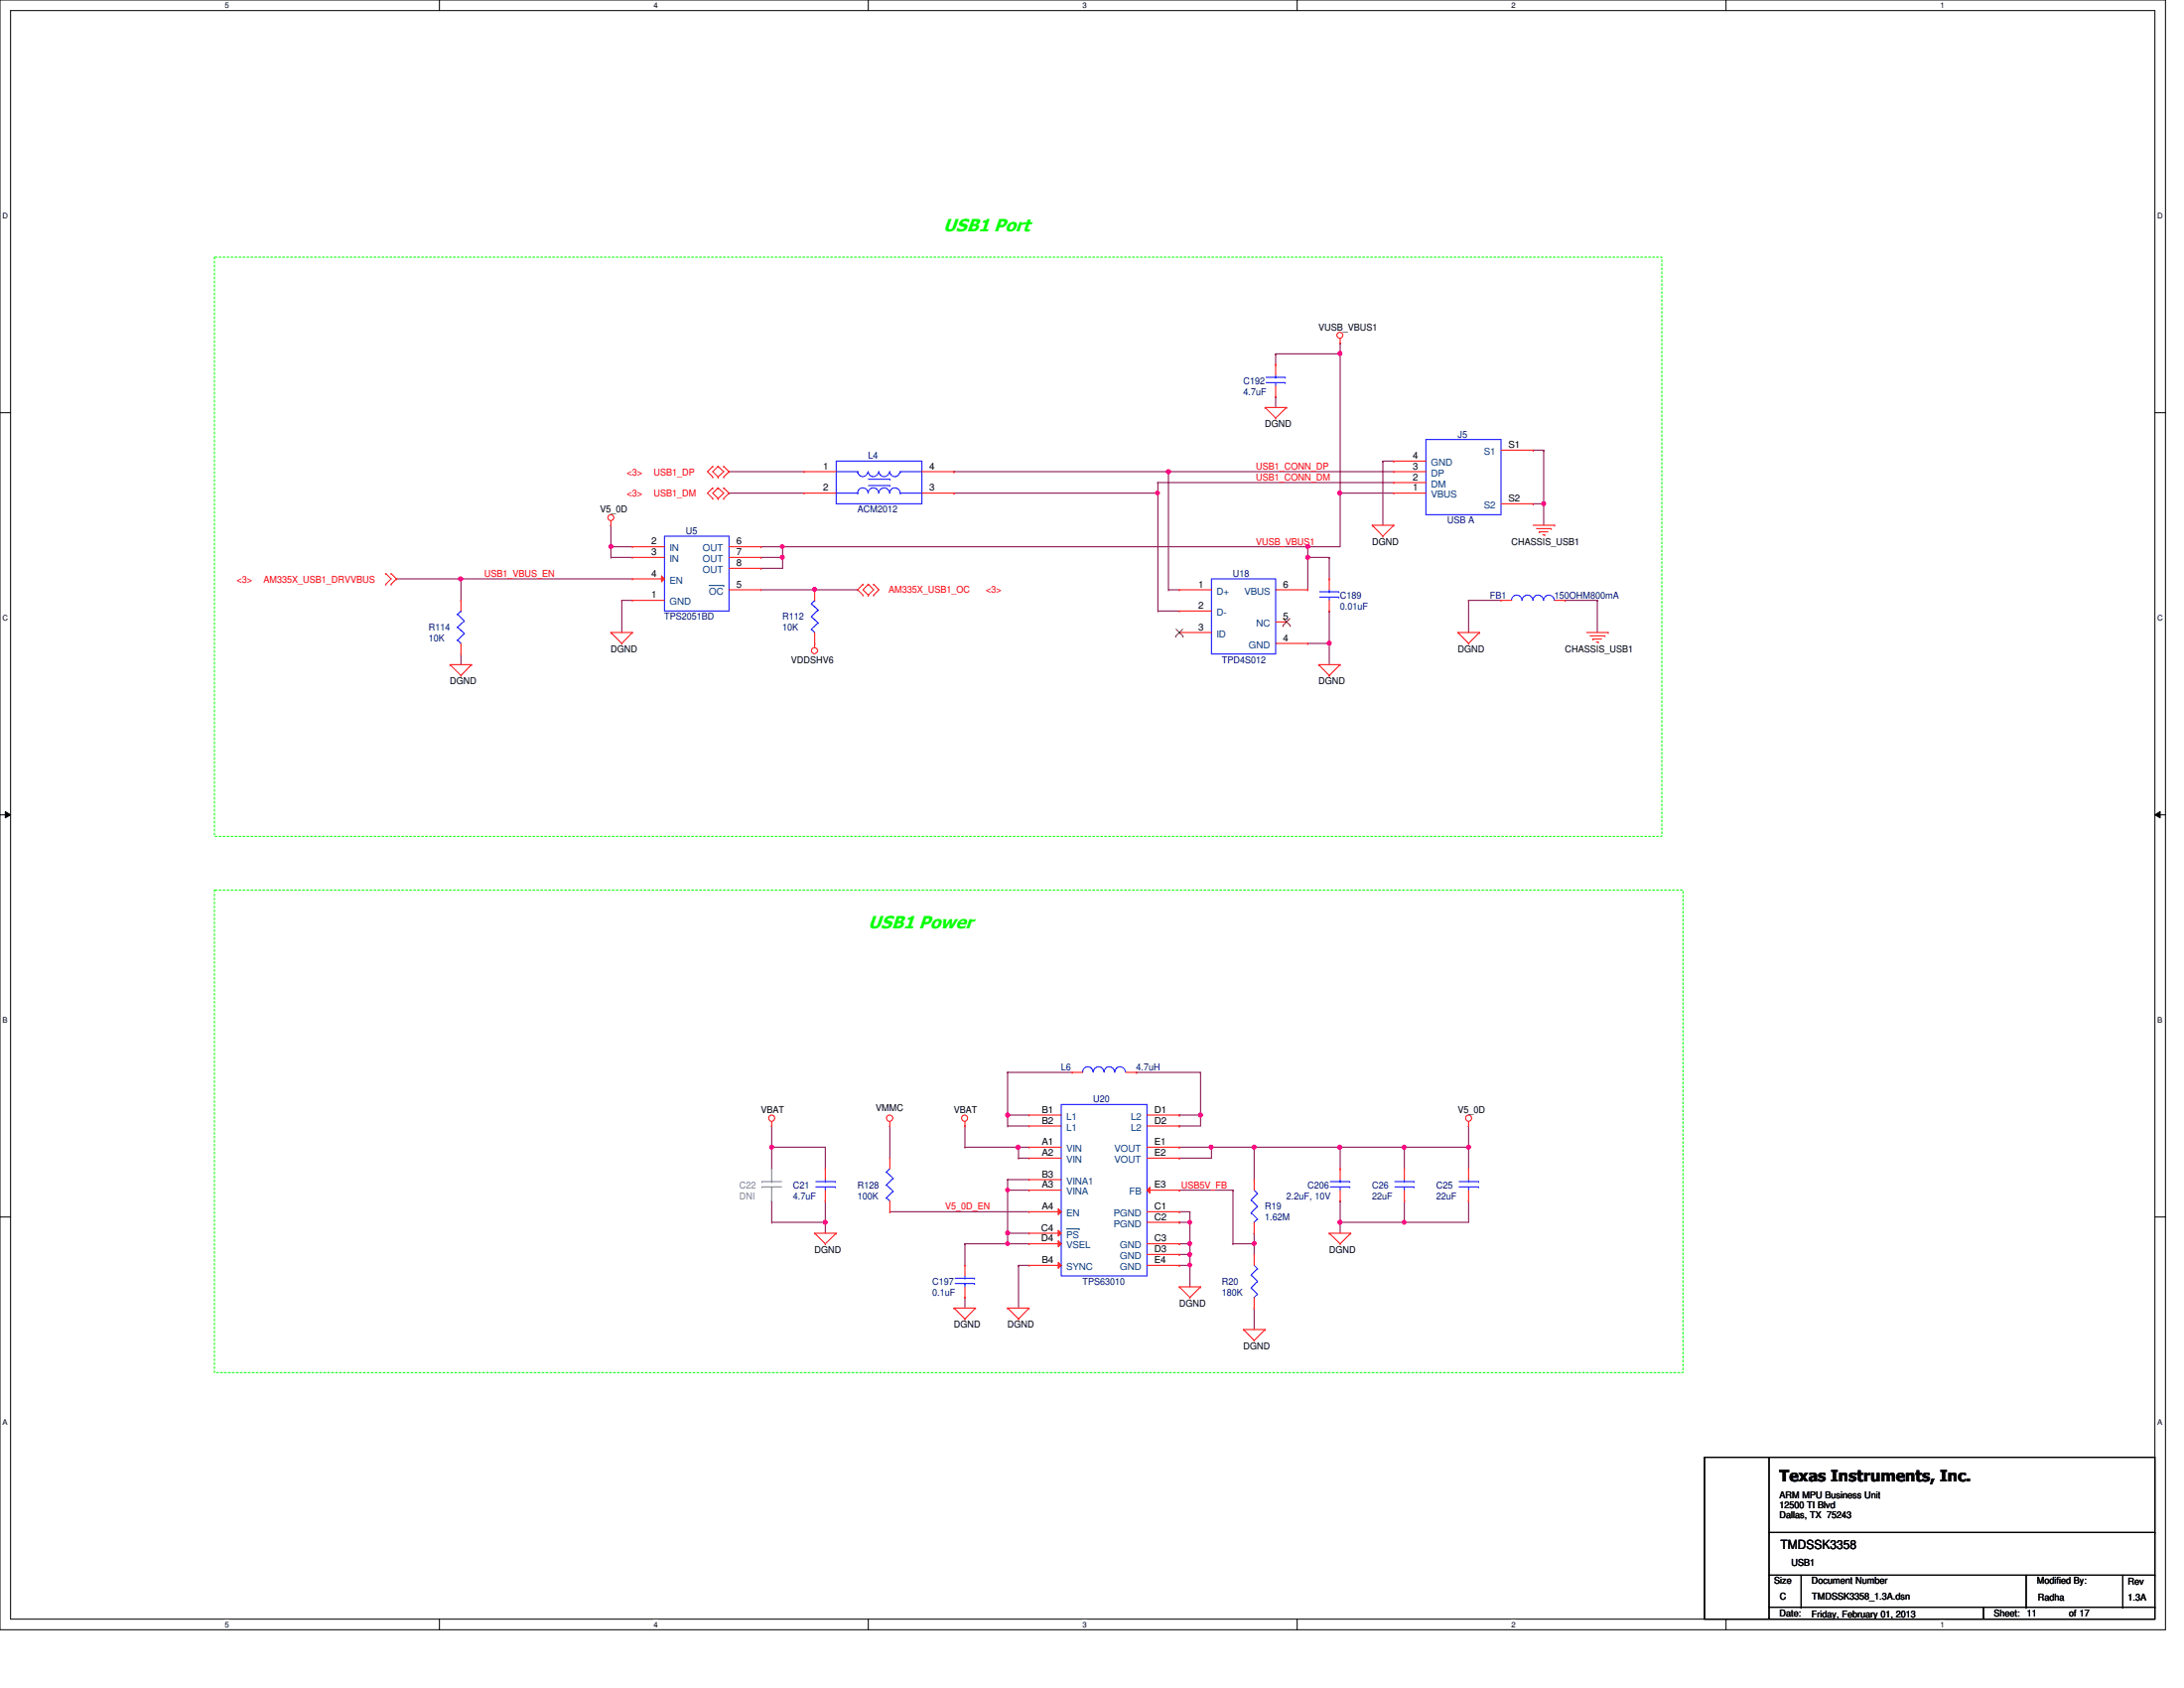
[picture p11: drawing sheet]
<svg xmlns="http://www.w3.org/2000/svg" width="279mm" height="216mm" viewBox="0 0 279 216" stroke-linecap="round" stroke-linejoin="round" font-family="sans-serif">
<path d="M0 0h277v208.4h-277zM1.4 1.4h274.3v205.7h-274.3z" fill="none" stroke="#000" stroke-width=".13"/>
<g fill="#fff">
<path d="M28.8 .1h.5v1.1h-.5z"/>
<path d="M28.8 207.2h.5v1.1h-.5z"/>
</g>
<path d="M56.2 0v1.4M56.2 207.1v1.3" fill="none" stroke="#000" stroke-width=".13"/>
<g fill="#fff">
<path d="M83.7 .1h.5v1.1h-.5z"/>
<path d="M83.7 207.2h.5v1.1h-.5z"/>
</g>
<path d="M111.1 0v1.4M111.1 207.1v1.3" fill="none" stroke="#000" stroke-width=".13"/>
<g fill="#fff">
<path d="M138.5 .1h.6v1.1h-.6z"/>
<path d="M138.5 207.2h.6v1.1h-.6z"/>
</g>
<path d="M165.9 0v1.4M165.9 207.1v1.3" fill="none" stroke="#000" stroke-width=".13"/>
<g fill="#fff">
<path d="M193.4 .1h.5v1.1h-.5z"/>
<path d="M193.4 207.2h.5v1.1h-.5z"/>
</g>
<path d="M220.8 0v1.4M220.8 207.1v1.3" fill="none" stroke="#000" stroke-width=".13"/>
<g fill="#fff">
<path d="M248.2 .1h.6v1.1h-.6z"/>
<path d="M248.2 207.2h.6v1.1h-.6z"/>
<path d="M.3 27.1h.8v1.1h-.8z"/>
<path d="M276 27.1h.7v1.1h-.7z"/>
<path d="M.3 78.5h.8v1.1h-.8z"/>
<path d="M276 78.5h.7v1.1h-.7z"/>
</g>
<path d="M0 52.8h1.4M275.7 52.8h1.3" fill="none" stroke="#000" stroke-width=".13"/>
<g fill="#fff">
<path d="M.3 129.9h.7v1.1h-.7z"/>
<path d="M276 129.9h.6v1.1h-.6z"/>
</g>
<path d="M0 104.2h1.4M.7 103.8l.7 .4-.7 .4zM275.7 104.2l.7-.4v.8zM275.7 104.2h1.3" fill="none" stroke="#000" stroke-width=".13"/>
<path d="M.7 103.8l.7 .4-.7 .4zM275.7 104.2l.7-.4v.8z" fill="#000"/>
<g fill="#fff">
<path d="M.3 181.4h.7v1.1h-.7z"/>
<path d="M276 181.4h.6v1.1h-.6z"/>
</g>
<path d="M0 155.7h1.4M275.7 155.7h1.3" fill="none" stroke="#000" stroke-width=".13"/>
<path d="M27.4 32.9h185.2v74.1h-185.2zM27.4 113.8h187.9v61.8h-187.9z" fill="none" stroke="#0f0" stroke-width=".13" stroke-dasharray=".3 .3"/>
<g fill="none" stroke="#800040" stroke-width=".13">
<path d="M163.2 45.3h.1M163.2 45.3v1.3M171.4 43.9h.1M171.4 45.3h.1M171.4 43.9v19.2M50.7 74h.1M50.7 74h8.3v2.8M59 76.8h.1M93.3 60.3h.1M93.3 63.1h.1M93.3 60.3h9.6M93.3 63.1h9.6"/>
<path d="M148.1 61.7h.1M148.1 61.7v1.4M59 83.7h.1M59 83.7v1.3"/>
</g>
<circle cx="171.4" cy="45.2" r=".26" fill="#f0f"/>
<circle cx="171.4" cy="45.2" r=".26" fill="none" stroke="#f0f" stroke-width=".13"/>
<path d="M59 74h.1M59 74h21.9" fill="none" stroke="#800040" stroke-width=".13"/>
<circle cx="58.9" cy="74" r=".26" fill="#f0f"/>
<circle cx="58.9" cy="74" r=".26" fill="none" stroke="#f0f" stroke-width=".13"/>
<path d="M163.2 50.7h.1M163.2 45.3h.1M163.2 50.7v1.4M163.2 45.3h8.2M149.5 60.3h.1M149.5 60.3h28.8" fill="none" stroke="#800040" stroke-width=".13"/>
<circle cx="149.5" cy="60.3" r=".26" fill="#f0f"/>
<circle cx="149.5" cy="60.3" r=".26" fill="none" stroke="#f0f" stroke-width=".13"/>
<g fill="none" stroke="#800040" stroke-width=".13">
<path d="M148.1 61.7h.1M148.1 78.1h.1M148.1 61.7h30.2M148.1 78.1h2.8M170.1 71.3h.1M170.1 78.1h.1M170.1 71.3v2.7M170.1 78.1v6.9M171.4 63.1h.1M171.4 63.1h6.9M167.3 82.3h.1M167.3 82.3h2.8"/>
<path d="M170.1 82.3h.1"/>
</g>
<circle cx="170.1" cy="82.3" r=".26" fill="#f0f"/>
<circle cx="170.1" cy="82.3" r=".26" fill="none" stroke="#f0f" stroke-width=".13"/>
<path d="M122 60.3h.1M122 63.1h.1M122 60.3h27.5M122 63.1h26.1M149.5 75.4h.1M149.5 60.3h.1M149.5 75.4h1.4M149.5 60.3v15.1" fill="none" stroke="#800040" stroke-width=".13"/>
<circle cx="148.1" cy="63" r=".25" fill="#f0f"/>
<circle cx="148.1" cy="63" r=".25" fill="none" stroke="#f0f" stroke-width=".13"/>
<path d="M148.1 63.1h.1M148.1 63.1v15M167.3 71.3h.1M167.3 71.3v4.1M167.3 71.3h2.8" fill="none" stroke="#800040" stroke-width=".13"/>
<circle cx="167.3" cy="71.3" r=".26" fill="#f0f"/>
<circle cx="167.3" cy="71.3" r=".26" fill="none" stroke="#f0f" stroke-width=".13"/>
<path d="M100.1 69.9h.1M100.1 69.9h67.2" fill="none" stroke="#800040" stroke-width=".13"/>
<circle cx="167.3" cy="69.9" r=".25" fill="#f0f"/>
<circle cx="167.3" cy="69.9" r=".25" fill="none" stroke="#f0f" stroke-width=".13"/>
<circle cx="100.1" cy="69.9" r=".25" fill="#f0f"/>
<circle cx="100.1" cy="69.9" r=".25" fill="none" stroke="#f0f" stroke-width=".13"/>
<path d="M167.3 69.9h.1M167.3 69.9v1.4M171.4 63.1h.1M171.4 63.1v6.8h-4.1M187.9 76.8h.1M187.9 76.8v4.1M187.9 76.8h4.1M200.2 76.8h.1M200.2 76.8h4.1M204.3 76.8h.1M204.3 76.8v4.1" fill="none" stroke="#800040" stroke-width=".13"/>
<circle cx="171.4" cy="63" r=".25" fill="#f0f"/>
<circle cx="171.4" cy="63" r=".25" fill="none" stroke="#f0f" stroke-width=".13"/>
<path d="M97.4 71.3h.1M97.4 71.3h2.7M100.1 71.3h.1M100.1 71.3v1.4" fill="none" stroke="#800040" stroke-width=".13"/>
<circle cx="100.1" cy="71.3" r=".26" fill="#f0f"/>
<circle cx="100.1" cy="71.3" r=".26" fill="none" stroke="#f0f" stroke-width=".13"/>
<path d="M78.1 67.2h.1M78.1 69.9h.1M78.1 69.9h2.8M78.1 67.2v2.7M97.4 72.7h.1M97.4 69.9h.1M97.4 72.7h2.7M97.4 69.9h2.7M100.1 69.9h.1M100.1 69.9v1.4" fill="none" stroke="#800040" stroke-width=".13"/>
<circle cx="78.1" cy="69.9" r=".25" fill="#f0f"/>
<circle cx="78.1" cy="69.9" r=".25" fill="none" stroke="#f0f" stroke-width=".13"/>
<g fill="none" stroke="#800040" stroke-width=".13">
<path d="M196.1 57.6h.1M196.1 57.6h1.4M197.5 57.6h.1M197.5 57.6v9.6M78.1 69.9h.1M78.1 71.3h.1M78.1 69.9v1.4M78.1 71.3h2.8M79.5 76.8h.1M79.5 76.8v4.1M79.5 76.8h1.4M196.1 64.4h.1"/>
<path d="M196.1 64.4h1.4M197.5 64.4h.1"/>
</g>
<circle cx="197.5" cy="64.4" r=".26" fill="#f0f"/>
<circle cx="197.5" cy="64.4" r=".26" fill="none" stroke="#f0f" stroke-width=".13"/>
<path d="M176.9 59h.1M176.9 59v8.2M176.9 59h1.4M178.3 59h.1M152.2 159.1h.1M152.2 159.1v1.3h-1.3M150.9 160.4h.1" fill="none" stroke="#800040" stroke-width=".13"/>
<path d="M152 158.9h.4v.1v.2l-.2 .1-.2-.1z" fill-rule="evenodd" fill="#f0f"/>
<path d="M152 158.9h.4v.1v.2l-.2 .1-.2-.1z" fill="none" stroke="#f0f" stroke-width=".13"/>
<path d="M130.3 146.7h.1M130.3 146.7h1.4" fill="none" stroke="#800040" stroke-width=".13"/>
<circle cx="130.3" cy="146.7" r=".26" fill="#f0f"/>
<circle cx="130.3" cy="146.7" r=".26" fill="none" stroke="#f0f" stroke-width=".13"/>
<path d="M160.4 146.7h.1M160.4 146.7v4.2M171.4 146.7h.1M171.4 146.7h8.3M179.7 146.7h.1M179.7 146.7v2.8" fill="none" stroke="#800040" stroke-width=".13"/>
<circle cx="171.4" cy="146.7" r=".26" fill="#f0f"/>
<circle cx="171.4" cy="146.7" r=".26" fill="none" stroke="#f0f" stroke-width=".13"/>
<path d="M150.9 161.8h.1M152.2 160.4h.1M152.2 160.4v1.4h-1.3" fill="none" stroke="#800040" stroke-width=".13"/>
<path d="M152 160.3l.2-.1 .2 .1v.3l-.2 .1-.2-.1z" fill-rule="evenodd" fill="#f0f"/>
<path d="M152 160.3l.2-.1 .2 .1v.3l-.2 .1-.2-.1z" fill="none" stroke="#f0f" stroke-width=".13"/>
<path d="M160.4 146.7h.1M160.4 146.7h11M171.4 146.7h.1M171.4 146.7v2.8" fill="none" stroke="#800040" stroke-width=".13"/>
<circle cx="160.4" cy="146.7" r=".26" fill="#f0f"/>
<circle cx="160.4" cy="146.7" r=".26" fill="none" stroke="#f0f" stroke-width=".13"/>
<path d="M98.7 146.7h.1M98.7 146.7v2.8M150.9 152.2h.1M150.9 152.2h6.8M155 146.7h.1M155 146.7h5.4M171.4 153.6h.1M171.4 153.6v2.7" fill="none" stroke="#800040" stroke-width=".13"/>
<circle cx="154.9" cy="146.7" r=".26" fill="#f0f"/>
<circle cx="154.9" cy="146.7" r=".26" fill="none" stroke="#f0f" stroke-width=".13"/>
<path d="M150.9 148.1h.1M150.9 146.7h.1M150.9 146.7h4.1M155 146.7h.1M155 146.7v1.4h-4.1M187.9 144h.1M187.9 144v2.7" fill="none" stroke="#800040" stroke-width=".13"/>
<circle cx="187.9" cy="146.7" r=".26" fill="#f0f"/>
<circle cx="187.9" cy="146.7" r=".26" fill="none" stroke="#f0f" stroke-width=".13"/>
<path d="M98.7 144h.1M98.7 144v2.7M105.6 153.6h.1M105.6 153.6v2.7M150.9 155h.1M150.9 156.3h.1M150.9 155h1.3M150.9 156.3h1.3M152.2 155h.1M152.2 156.3h.1M152.2 155v4.1" fill="none" stroke="#800040" stroke-width=".13"/>
<path d="M152 156.1h.2l.2 .1v.3l-.2 .1-.2-.1z" fill-rule="evenodd" fill="#f0f"/>
<path d="M152 156.1h.2l.2 .1v.3l-.2 .1-.2-.1z" fill="none" stroke="#f0f" stroke-width=".13"/>
<path d="M128.9 137.2h.1M128.9 137.2h8.3M128.9 137.2v5.4M128.9 144h.1M128.9 142.6h.1M128.9 144h2.8M128.9 142.6h2.8M130.3 148.1h.1M130.3 146.7h.1M130.3 148.1h1.4M130.3 146.7v1.4" fill="none" stroke="#800040" stroke-width=".13"/>
<circle cx="128.9" cy="142.6" r=".26" fill="#f0f"/>
<circle cx="128.9" cy="142.6" r=".26" fill="none" stroke="#f0f" stroke-width=".13"/>
<path d="M128.9 142.6h.1M128.9 142.6v1.4M150.9 144h.1M153.6 142.6h.1M153.6 142.6v1.4h-2.7" fill="none" stroke="#800040" stroke-width=".13"/>
<circle cx="153.6" cy="142.6" r=".26" fill="#f0f"/>
<circle cx="153.6" cy="142.6" r=".26" fill="none" stroke="#f0f" stroke-width=".13"/>
<path d="M145.4 137.2h.1M145.4 137.2h8.2M153.6 137.2h.1M153.6 137.2v5.4h-2.7M128.9 159.1h.1M128.9 157.7h.1M128.9 159.1h2.8M128.9 157.7v1.4M150.9 142.6h.1" fill="none" stroke="#800040" stroke-width=".13"/>
<circle cx="128.9" cy="159.1" r=".25" fill="#f0f"/>
<circle cx="128.9" cy="159.1" r=".25" fill="none" stroke="#f0f" stroke-width=".13"/>
<circle cx="128.9" cy="157.7" r=".26" fill="#f0f"/>
<circle cx="128.9" cy="157.7" r=".26" fill="none" stroke="#f0f" stroke-width=".13"/>
<path d="M128.9 150.9h.1M128.9 152.2h.1M128.9 157.7h.1M128.9 150.9h2.8M128.9 152.2h2.8M128.9 150.9v6.8M128.9 157.7h2.8" fill="none" stroke="#800040" stroke-width=".13"/>
<circle cx="128.9" cy="152.2" r=".25" fill="#f0f"/>
<circle cx="128.9" cy="152.2" r=".25" fill="none" stroke="#f0f" stroke-width=".13"/>
<g fill="none" stroke="#800040" stroke-width=".13">
<path d="M98.7 156.3h.1M98.7 156.3h6.9M113.8 155h.1M113.8 144h.1M113.8 155h17.9M113.8 144v4.1M123.4 159.1h.1M123.4 159.1h5.5M123.4 159.1v2.7M160.4 159.1h.1M160.4 159.1v1.3M123.4 165.9h.1"/>
<path d="M123.4 165.9v1.4M130.3 161.8h.1M130.3 161.8h1.4M130.3 161.8v5.5"/>
</g>
<circle cx="160.4" cy="159.1" r=".25" fill="#f0f"/>
<circle cx="160.4" cy="159.1" r=".25" fill="none" stroke="#f0f" stroke-width=".13"/>
<path d="M160.4 157.7h.1M160.4 157.7v1.4M171.4 156.3h.1M171.4 156.3h8.3M187.9 153.6h.1M187.9 153.6v2.7" fill="none" stroke="#800040" stroke-width=".13"/>
<circle cx="171.4" cy="156.3" r=".26" fill="#f0f"/>
<circle cx="171.4" cy="156.3" r=".26" fill="none" stroke="#f0f" stroke-width=".13"/>
<path d="M98.7 146.7h.1M98.7 146.7h6.9" fill="none" stroke="#800040" stroke-width=".13"/>
<circle cx="98.7" cy="146.7" r=".26" fill="#f0f"/>
<circle cx="98.7" cy="146.7" r=".26" fill="none" stroke="#f0f" stroke-width=".13"/>
<path d="M105.6 146.7h.1M105.6 156.3h.1M105.6 146.7v2.8M105.6 156.3v1.4M187.9 146.7h.1M187.9 146.7v2.8" fill="none" stroke="#800040" stroke-width=".13"/>
<circle cx="105.6" cy="156.3" r=".26" fill="#f0f"/>
<circle cx="105.6" cy="156.3" r=".26" fill="none" stroke="#f0f" stroke-width=".13"/>
<path d="M179.7 153.6h.1M179.7 153.6v2.7" fill="none" stroke="#800040" stroke-width=".13"/>
<path d="M179.5 156.1h.1l.2 .1v.3l-.2 .1-.1-.1z" fill-rule="evenodd" fill="#f0f"/>
<path d="M179.5 156.1h.1l.2 .1v.3l-.2 .1-.1-.1z" fill="none" stroke="#f0f" stroke-width=".13"/>
<g fill="none" stroke="#800040" stroke-width=".13">
<path d="M98.7 153.6h.1M98.7 153.6v2.7M123.4 146.7h.1M123.4 146.7h6.9M157.7 152.2h.1M157.7 159.1h.1M157.7 152.2v6.9M157.7 159.1h2.7M171.4 156.3h.1M171.4 156.3v1.4M179.7 156.3h.1M179.7 156.3h8.2"/>
<path d="M152.2 161.8h.1M152.2 161.8v2.8"/>
</g>
<path d="M152 161.6l.2-.1 .2 .2v.3l-.2 .1-.2-.1z" fill-rule="evenodd" fill="#f0f"/>
<path d="M152 161.6l.2-.1 .2 .2v.3l-.2 .1-.2-.1z" fill="none" stroke="#f0f" stroke-width=".13"/>
<path d="M123.4 144h.1M123.4 144v2.7M150.9 159.1h.1M150.9 159.1h1.3M179.7 146.7h8.2M187.9 146.7h.1M160.4 167.3h.1M160.4 167.3v2.8" fill="none" stroke="#800040" stroke-width=".13"/>
<path d="M179.5 146.5h.1l.2 .1v.3l-.2 .1-.1-.1z" fill-rule="evenodd" fill="#f0f"/>
<path d="M179.5 146.5h.1l.2 .1v.3l-.2 .1-.1-.1z" fill="none" stroke="#f0f" stroke-width=".13"/>
<path d="M97.4 75.4h6.8M104.2 75.4h.1" fill="none" stroke="#800040" stroke-width=".13"/>
<path d="M104 75.2l.2-.1 .2 .2v.3h-.2h-.2z" fill-rule="evenodd" fill="#f0f"/>
<path d="M104 75.2l.2-.1 .2 .2v.3h-.2h-.2z" fill="none" stroke="#f0f" stroke-width=".13"/>
<path d="M104.2 75.4h5.5M109.7 75.4h.1" fill="none" stroke="#800040" stroke-width=".13"/>
<g fill="none" stroke="#f00" stroke-width=".13">
<path d="M91.2 59.6h.1M91.2 59.6l-.7 .7 .7 .7M91.9 59.6h.1M91.9 59.6l-.7 .7 .7 .7M91.9 59.6l.7 .7-.7 .7M92.6 59.6h.1M92.6 59.6l.7 .7-.7 .7M161.8 52.1h.1M161.8 52.1h2.8M161.8 52.1l1.4 1.4M163.2 53.5h.1M163.2 46.6h.1"/>
<path d="M163.2 50.7h.1M163.2 46.6v1.4M163.2 49.4v1.3M164.6 52.1h.1M164.6 52.1l-1.4 1.4M171.4 43.9h.1M171.4 43.3v.6M178.3 59h.1M178.3 59h4.1M192 57.6h4.1M196.1 57.6h.1M49.4 74.7h.1"/>
<path d="M49.4 73.4h.1M49.4 73.4l.6 .6-.6 .7M50 73.4h.1M50 74.7h.1M50 73.4l.7 .6-.7 .7M59 76.8h.1M59 76.8v1.3M78.1 67.2h.1M78.1 66.6v.6M91.2 62.4h.1M91.2 63.8h.1M91.2 61h.1"/>
<path d="M91.2 62.4l-.7 .7 .7 .7M91.9 63.8h.1M91.9 62.4h.1M91.9 61h.1M91.9 62.4l-.7 .7 .7 .7M91.9 62.4l.7 .7-.7 .7M92.6 62.4h.1M92.6 63.8h.1M92.6 61h.1M92.6 62.4l.7 .7-.7 .7M110.4 74.7h.1M110.4 76.1h.1"/>
<path d="M110.4 74.7l-.7 .7 .7 .7M111.1 76.1h.1M111.1 74.7h.1M111.1 74.7l-.7 .7 .7 .7M111.1 74.7l.7 .7-.7 .7M111.8 74.7h.1M111.8 76.1h.1M111.8 74.7l.6 .7-.6 .7M170.1 74h.1M170.1 78.1h.1M170.1 74v1.4M170.1 76.8v1.3"/>
<path d="M175.6 67.2h.1M175.6 67.2h2.7M175.6 67.2l1.3 1.4M176.9 68.6h.1M178.3 67.2h.1M178.3 63.1h.1M178.3 61.7h.1M178.3 60.3h.1M178.3 67.2l-1.4 1.4M178.3 63.1h4.1M178.3 61.7h4.1M178.3 60.3h4.1"/>
<path d="M192 64.4h4.1M196.1 64.4h.1M196.1 67.2h2.8M196.6 67.6h1.9M196.9 68h.1M196.9 68h1.1M197.4 68.4h.2M197.6 68.4h.1M198.5 67.6h.1M198.9 67.2h.1M57.6 85h.1M57.6 85h2.7"/>
<path d="M57.6 85l1.4 1.4M59 86.4h.1M59 83.7h.1M59 82.3v1.4M60.3 85h.1M60.3 85l-1.3 1.4M78.1 80.9h.1M78.1 80.9h2.8M78.1 80.9l1.4 1.4M79.5 82.3h.1M80.9 80.9h.1M80.9 80.9l-1.4 1.4"/>
<path d="M104.2 82.3h.1M104.2 82.3v.5M168.7 85h.1M168.7 85h2.7M168.7 85l1.4 1.4M170.1 86.4h.1M171.4 85h.1M171.4 85l-1.3 1.4M186.5 80.9h.1M186.5 80.9h2.8M186.5 80.9l1.4 1.4M187.9 82.3h.1"/>
<path d="M189.3 80.9h.1M189.3 80.9l-1.4 1.4M203 80.9h2.7M203.4 81.3h1.9M203.8 81.7h.1M203.8 81.7h1.1M204.2 82.1h.3M204.5 82.1h.1M205.3 81.3h.1M205.7 80.9h.1M98.7 144h.1M98.7 143.5v.5"/>
<path d="M104.2 157.7h.1M104.2 157.7h2.8M104.2 157.7l1.4 1.4M105.6 159.1h.1M107 157.7h.1M107 157.7l-1.4 1.4M113.8 144h.1M113.8 148.1h.1M113.8 155h.1M113.8 143.5v.5M113.8 148.1v1.4M113.8 153.6v1.4"/>
<path d="M123.4 144h.1M123.4 143.5v.5M170.1 157.7h.1M170.1 157.7h2.7M170.1 157.7l1.3 1.4M171.4 159.1h.1M171.4 149.5h.1M171.4 153.6h.1M171.4 149.5v1.4M171.4 152.2v1.4M172.8 157.7h.1M172.8 157.7l-1.4 1.4"/>
<path d="M187.9 144h.1M187.9 143.5v.5M122 167.3h.1M122 167.3h2.8M122 167.3l1.4 1.4M123.4 168.7h.1M124.8 167.3h.1M124.8 167.3l-1.4 1.4M128.9 167.3h.1M128.9 167.3h2.8M128.9 167.3l1.4 1.4M130.3 168.7h.1"/>
<path d="M131.7 167.3h.1M131.7 167.3l-1.4 1.4M150.9 164.6h.1M150.9 164.6h2.7M150.9 164.6l1.3 1.3M152.2 165.9h.1M153.6 164.6h.1M153.6 164.6l-1.4 1.3M159.1 170.1h.1M159.1 170.1h2.7M159.1 170.1l1.3 1.3M160.4 171.4h.1"/>
<path d="M161.8 170.1h.1M161.8 170.1l-1.4 1.3"/>
<circle cx="171.4" cy="42.9" r=".38"/>
<circle cx="78.1" cy="66.2" r=".38"/>
<circle cx="104.2" cy="83.2" r=".39"/>
<circle cx="98.7" cy="143" r=".39"/>
<circle cx="113.8" cy="143" r=".4"/>
<circle cx="123.4" cy="143" r=".39"/>
<circle cx="187.9" cy="143" r=".39"/>
</g>
<g fill="none" stroke="#000" stroke-width=".13">
<path d="M218.1 186.4h57.6v20.7h-57.6zM226.3 186.4v20.6M226.3 196h49.4M275.7 196h.1M226.3 207h.1M226.3 201.5h49.4M226.3 205.6h49.4M230.4 205.6h.1M230.4 201.5v4.1M253.7 207h.1M253.7 205.6v1.4M259.2 205.6h.1"/>
<path d="M259.2 201.5v4.1M271.6 205.6h.1M271.6 201.5v4.1M275.7 201.5h.1M275.7 205.6h.1"/>
</g>
<g fill="none" stroke="#00f" stroke-width=".13">
<path d="M162 48.9h2.4M162 48.3h2.4M163.2 48.3h.1M163.2 48.9h.1M163.2 48v.3M163.2 48.9v.5M164.4 48.9h.1M164.4 48.3h.1M182.4 56.2h9.6v9.6h-9.6zM58.5 78.6h.1M58.5 78.6l.9 .8M59 78.1h.1"/>
<path d="M59 78.1l-.5 .5M59.4 79.4h.1M59.4 79.4l-.9 .8M168.8 76.4h2.5M168.8 75.7h2.5M170.1 75.7h.1M170.1 76.4h.1M170.1 75.4v.3M170.1 76.4v.4M171.3 76.4h.1M171.3 75.7h.1M58.5 80.2h.1"/>
<path d="M58.5 81.9h.1M58.5 80.2l.9 .8M58.5 81.9l.5 .4M59.4 81h.1M59.4 81l-.9 .9M113.4 153.2h.1M113.4 151.6h.1M113.4 149.9h.1M113.4 153.2l.4 .4M113.4 149.9l.9 .8M113.4 151.6l.9 .8M113.8 153.6h.1"/>
<path d="M113.8 149.5l-.4 .4M114.3 150.7h.1M114.3 152.4h.1M114.3 152.4l-.9 .8M114.3 150.7l-.9 .9M135.8 141.3h10.9v21.9h-10.9zM170.2 151.8h2.5M170.2 151.1h2.5M171.4 151.1h.1M171.4 151.8h.1M171.4 150.9v.2M171.4 151.8v.4"/>
<path d="M172.7 151.8h.1M172.7 151.1h.1"/>
</g>
<path d="M135.4 154.6l.4 .4-.4 .4z" fill="#f00"/>
<path d="M131.7 155h.1M131.7 155h4.1M135.4 154.6l.4 .4-.4 .4zM146.7 146.7h4.2M150.9 146.7h.1" fill="none" stroke="#f00" stroke-width=".13"/>
<path d="M147.1 151.8v.8l-.4-.4z" fill="#f00"/>
<path d="M131.7 142.6h.1M131.7 142.6h4.1M146.7 152.2h4.2M146.7 142.6h4.2M146.7 159.1h4.2M147.1 151.8v.8l-.4-.4zM150.9 152.2h.1M150.9 142.6h.1M150.9 159.1h.1" fill="none" stroke="#f00" stroke-width=".13"/>
<path d="M135.4 158.7l.4 .4-.4 .4z" fill="#f00"/>
<path d="M131.7 159.1h.1M131.7 159.1h4.1M135.4 158.7l.4 .4-.4 .4z" fill="none" stroke="#f00" stroke-width=".13"/>
<path d="M135.4 157.4l.4 .3-.4 .4z" fill="#f00"/>
<path d="M131.7 157.7h.1M131.7 157.7h4.1M135.4 157.4l.4 .3-.4 .4z" fill="none" stroke="#f00" stroke-width=".13"/>
<path d="M136.4 157.2h1.6M138 157.2h.1" fill="none" stroke="#004080" stroke-width=".13"/>
<path d="M135.4 161.5l.4 .3-.4 .4z" fill="#f00"/>
<g fill="none" stroke="#f00" stroke-width=".13">
<path d="M80.9 69.9h.1M80.9 71.3h.1M80.9 76.8h.1M80.9 76.8h4.1M80.9 69.9h4.1M80.9 71.3h4.1M93.3 69.9h4.1M93.3 71.3h4.1M93.3 72.7h4.1M97.4 69.9h.1M97.4 71.3h.1M97.4 72.7h.1"/>
<path d="M102.9 60.3h.1M102.9 63.1h.1M102.9 60.3h4.1M102.9 63.1h4.1M104.2 75.4h.1M104.2 75.4v1.4M117.9 60.3h4.1M117.9 63.1h4.1M122 63.1h.1M122 60.3h.1M150.9 75.4h.1M150.9 78.1h.1"/>
<path d="M150.9 75.4h4.1M150.9 78.1h4.1M163.2 75.4h4.1M163.2 79.5h1.4M164.6 79.5h.1M167.3 75.4h.1M192 76.8h.1M192 76.8h1.4M198.9 76.8h1.3M200.2 76.8h.1M104.2 82.3h.1M104.2 80.9v1.4"/>
<path d="M150.9 80.9h.1M150.9 80.9h4.1M163.2 82.3h4.1M167.3 82.3h.1M137.2 137.2h.1M137.2 137.2h1.3M144 137.2h1.4M145.4 137.2h.1M105.6 149.5h.1M105.6 153.6h.1M105.6 149.5v1.4M105.6 152.2v1.4"/>
<path d="M131.7 144h.1M131.7 146.7h.1M131.7 148.1h.1M131.7 152.2h.1M131.7 150.9h.1M131.7 144h4.1M131.7 146.7h4.1M131.7 148.1h4.1M131.7 152.2h4.1M131.7 150.9h4.1M146.7 156.3h4.2M146.7 155h4.2"/>
<path d="M146.7 144h4.2M146.7 148.1h4.2M150.9 156.3h.1M150.9 155h.1M150.9 144h.1M150.9 148.1h.1M160.4 150.9h.1M160.4 157.7h.1M160.4 150.9v1.3M160.4 156.3v1.4M179.7 149.5h.1M179.7 153.6h.1"/>
<path d="M179.7 149.5v1.4M179.7 152.2v1.4M187.9 149.5h.1M187.9 153.6h.1M187.9 149.5v1.4M187.9 152.2v1.4M123.4 161.8h.1M123.4 165.9h.1M123.4 161.8v1.4M123.4 164.6v1.3M131.7 161.8h.1M131.7 161.8h4.1"/>
<path d="M135.4 161.5l.4 .3-.4 .4zM146.7 161.8h4.2M146.7 160.4h4.2M150.9 160.4h.1M150.9 161.8h.1M160.4 160.4h.1M160.4 167.3h.1M160.4 160.4v1.4M160.4 165.9v1.4"/>
</g>
<g fill="none" stroke="#00f" stroke-width=".13">
<path d="M107 59h10.9v5.4h-10.9zM85 68.6h8.3v9.5h-8.3zM103.8 77.2h.1M103.8 78.9h.1M103.8 77.2l.8 .8M103.8 78.9l.8 .8M104.2 76.8h.1M104.2 76.8l-.4 .4M104.6 79.7h.1M104.6 78h.1M104.6 79.7l-.8 .8M104.6 78l-.8 .9"/>
<path d="M107 60.3h2.7M107 63.1h2.7M109.7 60.3h.1M109.7 63.1h.1M109.7 60.3a.66 .66 0 0 0 .7 .7 .66 .66 0 0 0 .6-.7M109.7 63.1a.66 .66 0 0 1 .7-.7 .66 .66 0 0 1 .6 .7M111.1 60.3a.66 .66 0 0 0 .6 .7 .66 .66 0 0 0 .7-.7M111.1 63.1a.66 .66 0 0 1 .6-.7 .66 .66 0 0 1 .7 .7M111.1 61.3h2.7M111.1 62.1h2.7M112.4 60.3a.68 .68 0 0 0 .7 .7 .68 .68 0 0 0 .7-.7M112.4 63.1a.68 .68 0 0 1 .7-.7 .68 .68 0 0 1 .7 .7"/>
<path d="M113.8 61.3h.1M113.8 62.1h.1M113.8 60.3a.66 .66 0 0 0 .7 .7 .66 .66 0 0 0 .6-.7M113.8 63.1a.66 .66 0 0 1 .7-.7 .66 .66 0 0 1 .6 .7M115.2 60.3h.1M115.2 63.1h.1M115.2 60.3h2.7M115.2 63.1h2.7M155 74h8.2v9.7h-8.2zM193.4 76.8a.66 .66 0 0 1 .6-.7 .66 .66 0 0 1 .7 .7M194.7 76.8a.68 .68 0 0 1 .7-.7 .68 .68 0 0 1 .7 .7M196.1 76.8a.66 .66 0 0 1 .7-.7 .66 .66 0 0 1 .6 .7"/>
<path d="M197.5 76.8a.68 .68 0 0 1 .7-.7 .68 .68 0 0 1 .6 .7M103.8 80.5h.1M103.8 80.5l.4 .4M139.8 137.1a.66 .66 0 0 0-.7-.7 .66 .66 0 0 0-.6 .8M141.2 137.1a.68 .68 0 0 0-.7-.7 .68 .68 0 0 0-.6 .8M142.6 137.1a.66 .66 0 0 0-.7-.7 .66 .66 0 0 0-.6 .8M144 137.1a.68 .68 0 0 0-.7-.7 .68 .68 0 0 0-.7 .8M104.4 151.8h2.4M104.4 151.1h2.4M105.6 151.1h.1M105.6 151.8h.1M105.6 150.9v.2"/>
<path d="M105.6 151.8v.4M106.8 151.8h.1M106.8 151.1h.1M160.1 153.5h.1M160.1 155.1h.1M160.1 155.1l.8 .8M160.1 153.5l.8 .8M160.4 156.3h.1M160.4 152.2l.5 .5M160.9 155.9h.1M160.9 154.3h.1M160.9 152.7h.1"/>
<path d="M160.9 155.9l-.5 .4M160.9 152.7l-.8 .8M160.9 154.3l-.8 .8M178.4 151.8h2.5M178.4 151.1h2.5M179.7 151.1h.1M179.7 151.8h.1M179.7 150.9v.2M179.7 151.8v.4M180.9 151.8h.1M180.9 151.1h.1M186.6 151.8h2.5"/>
<path d="M186.6 151.1h2.5M187.9 151.1h.1M187.9 151.8h.1M187.9 150.9v.2M187.9 151.8v.4M189.1 151.8h.1M189.1 151.1h.1M122.2 164.2h2.5M122.2 163.5h2.5M123.4 163.5h.1M123.4 164.2h.1M123.4 163.2v.3"/>
<path d="M123.4 164.2v.4M124.7 164.2h.1M124.7 163.5h.1M160.1 163.1h.1M160.1 164.7h.1M160.1 164.7l.8 .8M160.1 163.1l.8 .8M160.4 165.9h.1M160.4 161.8l.5 .5M160.9 165.5h.1M160.9 163.9h.1M160.9 162.3h.1"/>
<path d="M160.9 165.5l-.5 .4M160.9 162.3l-.8 .8M160.9 163.9l-.8 .8"/>
</g>
<path d="M97.5 151.8h.1M97.5 151.1h.1M97.5 151.8h2.5M97.5 151.1h2.5M98.7 151.1h.1M98.7 151.8h.1M98.7 149.5h.1M98.7 153.6h.1M98.7 149.5v1.6M98.7 151.8v1.8" fill="none" stroke="#808080" stroke-width=".13"/>
<path d="M164.2 79.1l.9 .9M165 79.1l-.9 .9M150.4 81.4h.1M150.5 80.5l.8 .9M151.3 80.5l-.9 .9M151.3 81.4h.1M164.1 80h.1M165.1 80h.1" fill="none" stroke="#804000" stroke-width=".13"/>
<path d="M84.6 73.7l.4 .3-.4 .4z" fill="#f00"/>
<path d="M80.9 74h.1M80.9 74h4.1M84.6 73.7l.4 .3-.4 .4zM93.3 75.4h4.1M97.4 75.4h.1" fill="none" stroke="#f00" stroke-width=".13"/>
<path d="M90.7 74.9h1.9M92.6 74.9h.1" fill="none" stroke="#004080" stroke-width=".13"/>
<circle cx="171.4" cy="45.2" r=".26" fill="#f0f"/>
<circle cx="171.4" cy="45.2" r=".26" fill="none" stroke="#f0f" stroke-width=".13"/>
<circle cx="58.9" cy="74" r=".26" fill="#f0f"/>
<circle cx="58.9" cy="74" r=".26" fill="none" stroke="#f0f" stroke-width=".13"/>
<circle cx="149.5" cy="60.3" r=".26" fill="#f0f"/>
<circle cx="149.5" cy="60.3" r=".26" fill="none" stroke="#f0f" stroke-width=".13"/>
<circle cx="170.1" cy="82.3" r=".26" fill="#f0f"/>
<circle cx="170.1" cy="82.3" r=".26" fill="none" stroke="#f0f" stroke-width=".13"/>
<circle cx="148.1" cy="63" r=".25" fill="#f0f"/>
<circle cx="148.1" cy="63" r=".25" fill="none" stroke="#f0f" stroke-width=".13"/>
<circle cx="167.3" cy="71.3" r=".26" fill="#f0f"/>
<circle cx="167.3" cy="71.3" r=".26" fill="none" stroke="#f0f" stroke-width=".13"/>
<circle cx="167.3" cy="69.9" r=".25" fill="#f0f"/>
<circle cx="167.3" cy="69.9" r=".25" fill="none" stroke="#f0f" stroke-width=".13"/>
<circle cx="100.1" cy="69.9" r=".25" fill="#f0f"/>
<circle cx="100.1" cy="69.9" r=".25" fill="none" stroke="#f0f" stroke-width=".13"/>
<circle cx="171.4" cy="63" r=".25" fill="#f0f"/>
<circle cx="171.4" cy="63" r=".25" fill="none" stroke="#f0f" stroke-width=".13"/>
<circle cx="100.1" cy="71.3" r=".26" fill="#f0f"/>
<circle cx="100.1" cy="71.3" r=".26" fill="none" stroke="#f0f" stroke-width=".13"/>
<circle cx="78.1" cy="69.9" r=".25" fill="#f0f"/>
<circle cx="78.1" cy="69.9" r=".25" fill="none" stroke="#f0f" stroke-width=".13"/>
<circle cx="197.5" cy="64.4" r=".26" fill="#f0f"/>
<circle cx="197.5" cy="64.4" r=".26" fill="none" stroke="#f0f" stroke-width=".13"/>
<path d="M152 158.9h.4v.1v.2l-.2 .1-.2-.1z" fill-rule="evenodd" fill="#f0f"/>
<path d="M152 158.9h.4v.1v.2l-.2 .1-.2-.1z" fill="none" stroke="#f0f" stroke-width=".13"/>
<circle cx="130.3" cy="146.7" r=".26" fill="#f0f"/>
<circle cx="130.3" cy="146.7" r=".26" fill="none" stroke="#f0f" stroke-width=".13"/>
<circle cx="171.4" cy="146.7" r=".26" fill="#f0f"/>
<circle cx="171.4" cy="146.7" r=".26" fill="none" stroke="#f0f" stroke-width=".13"/>
<path d="M152 160.3l.2-.1 .2 .1v.3l-.2 .1-.2-.1z" fill-rule="evenodd" fill="#f0f"/>
<path d="M152 160.3l.2-.1 .2 .1v.3l-.2 .1-.2-.1z" fill="none" stroke="#f0f" stroke-width=".13"/>
<circle cx="160.4" cy="146.7" r=".26" fill="#f0f"/>
<circle cx="160.4" cy="146.7" r=".26" fill="none" stroke="#f0f" stroke-width=".13"/>
<circle cx="154.9" cy="146.7" r=".26" fill="#f0f"/>
<circle cx="154.9" cy="146.7" r=".26" fill="none" stroke="#f0f" stroke-width=".13"/>
<circle cx="187.9" cy="146.7" r=".26" fill="#f0f"/>
<circle cx="187.9" cy="146.7" r=".26" fill="none" stroke="#f0f" stroke-width=".13"/>
<path d="M152 156.1h.2l.2 .1v.3l-.2 .1-.2-.1z" fill-rule="evenodd" fill="#f0f"/>
<path d="M152 156.1h.2l.2 .1v.3l-.2 .1-.2-.1z" fill="none" stroke="#f0f" stroke-width=".13"/>
<circle cx="128.9" cy="142.6" r=".26" fill="#f0f"/>
<circle cx="128.9" cy="142.6" r=".26" fill="none" stroke="#f0f" stroke-width=".13"/>
<circle cx="153.6" cy="142.6" r=".26" fill="#f0f"/>
<circle cx="153.6" cy="142.6" r=".26" fill="none" stroke="#f0f" stroke-width=".13"/>
<circle cx="128.9" cy="159.1" r=".25" fill="#f0f"/>
<circle cx="128.9" cy="159.1" r=".25" fill="none" stroke="#f0f" stroke-width=".13"/>
<circle cx="128.9" cy="157.7" r=".26" fill="#f0f"/>
<circle cx="128.9" cy="157.7" r=".26" fill="none" stroke="#f0f" stroke-width=".13"/>
<circle cx="128.9" cy="152.2" r=".25" fill="#f0f"/>
<circle cx="128.9" cy="152.2" r=".25" fill="none" stroke="#f0f" stroke-width=".13"/>
<circle cx="160.4" cy="159.1" r=".25" fill="#f0f"/>
<circle cx="160.4" cy="159.1" r=".25" fill="none" stroke="#f0f" stroke-width=".13"/>
<circle cx="171.4" cy="156.3" r=".26" fill="#f0f"/>
<circle cx="171.4" cy="156.3" r=".26" fill="none" stroke="#f0f" stroke-width=".13"/>
<circle cx="98.7" cy="146.7" r=".26" fill="#f0f"/>
<circle cx="98.7" cy="146.7" r=".26" fill="none" stroke="#f0f" stroke-width=".13"/>
<circle cx="105.6" cy="156.3" r=".26" fill="#f0f"/>
<circle cx="105.6" cy="156.3" r=".26" fill="none" stroke="#f0f" stroke-width=".13"/>
<path d="M179.5 156.1h.1l.2 .1v.3l-.2 .1-.1-.1z" fill-rule="evenodd" fill="#f0f"/>
<path d="M179.5 156.1h.1l.2 .1v.3l-.2 .1-.1-.1z" fill="none" stroke="#f0f" stroke-width=".13"/>
<path d="M152 161.6l.2-.1 .2 .2v.3l-.2 .1-.2-.1z" fill-rule="evenodd" fill="#f0f"/>
<path d="M152 161.6l.2-.1 .2 .2v.3l-.2 .1-.2-.1z" fill="none" stroke="#f0f" stroke-width=".13"/>
<path d="M179.5 146.5h.1l.2 .1v.3l-.2 .1-.1-.1z" fill-rule="evenodd" fill="#f0f"/>
<path d="M179.5 146.5h.1l.2 .1v.3l-.2 .1-.1-.1z" fill="none" stroke="#f0f" stroke-width=".13"/>
<path d="M104 75.2l.2-.1 .2 .2v.3h-.2h-.2z" fill-rule="evenodd" fill="#f0f"/>
<path d="M104 75.2l.2-.1 .2 .2v.3h-.2h-.2z" fill="none" stroke="#f0f" stroke-width=".13"/>
<g font-size="2.3" fill="#0f0">
<text x="120.7" y="29.6">USB1 Port</text>
<text x="111.1" y="118.7">USB1 Power</text>
</g>
<text font-size="2" x="227.7" y="189.5">Texas Instruments, Inc.</text>
<text font-size="1.6" x="227.8" y="198.1">TMDSSK3358</text>
<g font-size="1.2">
<text x="168.7" y="42.3">VUSB_VBUS1</text>
<text x="161.8" y="54.6">DGND</text>
<text x="180.8" y="58.7">4</text>
<text x="193" y="57.3">S1</text>
<text x="76.8" y="65.6">V5_0D</text>
<text x="105.3" y="60">1</text>
<text x="105.3" y="62.8">2</text>
<text x="118.9" y="62.8">3</text>
<text x="118.9" y="60">4</text>
<text x="180.8" y="62.8">1</text>
<text x="180.8" y="61.4">2</text>
<text x="180.8" y="60">3</text>
<text x="193" y="64.1">S2</text>
<text x="83.4" y="69.6">2</text>
<text x="83.4" y="71">3</text>
<text x="94.2" y="69.6">6</text>
<text x="94.2" y="71">7</text>
<text x="175.6" y="69.7">DGND</text>
<text x="193.4" y="69.7">CHASSIS_USB1</text>
<text x="83.4" y="76.5">1</text>
<text x="83.4" y="73.7">4</text>
<text x="94.2" y="72.4">8</text>
<text x="94.2" y="75.1">5</text>
<text x="153.3" y="75.1">1</text>
<text x="153.3" y="77.9">2</text>
<text x="164.2" y="75.1">6</text>
<text x="78.1" y="83.4">DGND</text>
<text x="153.3" y="80.6">3</text>
<text x="164.2" y="82">4</text>
<text x="164.2" y="79.2">5</text>
<text x="186.5" y="83.4">DGND</text>
<text x="200.2" y="83.4">CHASSIS_USB1</text>
<text x="57.6" y="87.5">DGND</text>
<text x="101.2" y="84.8">VDDSHV6</text>
<text x="168.7" y="87.5">DGND</text>
<text x="97.4" y="142.4">VBAT</text>
<text x="112.1" y="142.1">VMMC</text>
<text x="122" y="142.4">VBAT</text>
<text x="133.3" y="142.3">B1</text>
<text x="133.3" y="143.7">B2</text>
<text x="147.7" y="142.3">D1</text>
<text x="147.7" y="143.7">D2</text>
<text x="186.5" y="142.4">V5_0D</text>
<text x="133.3" y="146.4">A1</text>
<text x="133.3" y="147.8">A2</text>
<text x="147.7" y="146.4">E1</text>
<text x="147.7" y="147.8">E2</text>
<text x="133.3" y="154.7">A4</text>
<text x="133.3" y="151.9">A3</text>
<text x="133.3" y="150.6">B3</text>
<text x="147.7" y="151.9">E3</text>
<text x="147.7" y="154.7">C1</text>
<text x="104.2" y="160.2">DGND</text>
<text x="133.2" y="158.8">D4</text>
<text x="133.2" y="157.4">C4</text>
<text x="133.3" y="161.5">B4</text>
<text x="147.7" y="158.8">C3</text>
<text x="147.7" y="156">C2</text>
<text x="147.7" y="160.1">D3</text>
<text x="147.7" y="161.5">E4</text>
<text x="170.1" y="160.2">DGND</text>
<text x="150.9" y="167.1">DGND</text>
<text x="122" y="169.8">DGND</text>
<text x="128.9" y="169.8">DGND</text>
<text x="159.1" y="172.6">DGND</text>
<text x="227.7" y="191.6">ARM MPU Business Unit</text>
<text x="227.7" y="192.9">12500 TI Blvd</text>
<text x="227.7" y="194.2">Dallas, TX 75243</text>
<text x="227" y="202.6">Size</text>
<text x="229.2" y="200.3">USB1</text>
<text x="231.8" y="202.6">Document Number</text>
<text x="260.6" y="202.6">Modified By:</text>
<text x="272.2" y="202.7">Rev</text>
<text x="227.7" y="206.7">Date:</text>
<text x="227.7" y="204.6">C</text>
<text x="231.8" y="206.9">Friday, February 01, 2013</text>
<text x="231.8" y="204.6">TMDSSK3358_1.3A.dsn</text>
<text x="255.1" y="206.7">Sheet:</text>
<text x="259.3" y="206.7">11</text>
<text x="260.7" y="204.7">Radha</text>
<text x="264.7" y="206.7">of 17</text>
<text x="272.2" y="204.7">1.3A</text>
</g>
<g font-size="1.2" fill="#000080">
<text x="159.1" y="49.1">C192</text>
<text x="159.1" y="50.5">4.7uF</text>
<text x="111.1" y="58.7">L4</text>
<text x="186.5" y="56">J5</text>
<text x="109.7" y="65.6">ACM2012</text>
<text x="87.8" y="68.3">U5</text>
<text x="185.2" y="67">USB A</text>
<text x="157.7" y="73.8">U18</text>
<text x="171.4" y="76.6">C189</text>
<text x="171.4" y="77.9">0.01uF</text>
<text x="190.6" y="76.6">FB1</text>
<text x="198.9" y="76.6">150OHM800mA</text>
<text x="54.9" y="80.7">R114</text>
<text x="54.9" y="82">10K</text>
<text x="85" y="79.3">TPS2051BD</text>
<text x="100.1" y="79.3">R112</text>
<text x="100.1" y="80.7">10K</text>
<text x="156.3" y="84.8">TPD4S012</text>
<text x="135.8" y="136.9">L6</text>
<text x="145.4" y="136.9">4.7uH</text>
<text x="139.9" y="141">U20</text>
<text x="101.5" y="152">C21</text>
<text x="101.5" y="153.4">4.7uF</text>
<text x="109.7" y="152">R128</text>
<text x="109.7" y="153.4">100K</text>
<text x="161.8" y="154.7">R19</text>
<text x="164.6" y="153.4">2.2uF, 10V</text>
<text x="167.3" y="152">C206</text>
<text x="175.6" y="152">C26</text>
<text x="175.6" y="153.4">22uF</text>
<text x="183.8" y="152">C25</text>
<text x="183.8" y="153.4">22uF</text>
<text x="161.8" y="156.1">1.62M</text>
<text x="119.3" y="164.3">C197</text>
<text x="119.3" y="165.7">0.1uF</text>
<text x="138.5" y="164.3">TPS63010</text>
<text x="156.3" y="164.3">R20</text>
<text x="156.3" y="165.7">180K</text>
</g>
<g font-size="1.2" fill="#004080">
<text x="183.1" y="59.6">GND</text>
<text x="189.9" y="58.2">S1</text>
<text x="183.1" y="63.7">VBUS</text>
<text x="183.1" y="62.3">DM</text>
<text x="183.1" y="60.9">DP</text>
<text x="189.9" y="65">S2</text>
<text x="85.7" y="70.5">IN</text>
<text x="85.7" y="71.9">IN</text>
<text x="89.9" y="70.5">OUT</text>
<text x="89.9" y="71.9">OUT</text>
<text x="85.7" y="77.4">GND</text>
<text x="85.7" y="74.6">EN</text>
<text x="89.9" y="73.3">OUT</text>
<text x="90.7" y="76">OC</text>
<text x="155.7" y="76">D+</text>
<text x="159.2" y="76">VBUS</text>
<text x="155.7" y="78.7">D-</text>
<text x="155.7" y="81.5">ID</text>
<text x="159.8" y="82.9">GND</text>
<text x="160.7" y="80.1">NC</text>
<text x="136.4" y="143.2">L1</text>
<text x="144.7" y="143.2">L2</text>
<text x="136.4" y="144.6">L1</text>
<text x="136.4" y="147.3">VIN</text>
<text x="136.4" y="148.7">VIN</text>
<text x="142.6" y="147.3">VOUT</text>
<text x="142.6" y="148.7">VOUT</text>
<text x="144.7" y="144.6">L2</text>
<text x="136.4" y="155.6">EN</text>
<text x="136.4" y="152.8">VINA</text>
<text x="136.4" y="151.5">VINA1</text>
<text x="142.5" y="155.6">PGND</text>
<text x="144.5" y="152.8">FB</text>
<text x="136.4" y="159.7">VSEL</text>
<text x="136.4" y="158.3">PS</text>
<text x="142.5" y="156.9">PGND</text>
<text x="143.3" y="159.7">GND</text>
<text x="143.3" y="161">GND</text>
<text x="136.4" y="162.4">SYNC</text>
<text x="143.3" y="162.4">GND</text>
</g>
<g font-size="1.2" fill="#f00">
<text x="80.2" y="63.5">&lt;3&gt;</text>
<text x="80.2" y="60.8">&lt;3&gt;</text>
<text x="83.7" y="63.5">USB1_DM</text>
<text x="83.7" y="60.8">USB1_DP</text>
<text x="160.7" y="60.1">USB1_CONN_DP</text>
<text x="160.7" y="61.5">USB1_CONN_DM</text>
<text x="160.7" y="69.7">VUSB_VBUS1</text>
<text x="30.3" y="74.5">&lt;3&gt;</text>
<text x="33.7" y="74.5">AM335X_USB1_DRVVBUS</text>
<text x="62" y="73.8">USB1_VBUS_EN</text>
<text x="113.7" y="75.9">AM335X_USB1_OC</text>
<text x="126.2" y="75.9">&lt;3&gt;</text>
<text x="120.9" y="154.7">V5_0D_EN</text>
<text x="151.1" y="152">USB5V_FB</text>
</g>
<g font-size="1.2" fill="#808080">
<text x="94.6" y="152">C22</text>
<text x="94.6" y="153.4">DNI</text>
</g>
<g font-size="1">
<text x="28.8" y="1">5</text>
<text x="83.7" y="1">4</text>
<text x="138.5" y="1">3</text>
<text x="193.4" y="1">2</text>
<text x="248.2" y="1">1</text>
<text x=".3" y="27.9">D</text>
<text x="276" y="27.9">D</text>
<text x=".3" y="79.4">C</text>
<text x="276" y="79.4">C</text>
<text x=".3" y="130.8">B</text>
<text x="276" y="130.8">B</text>
<text x=".3" y="182.2">A</text>
<text x="276" y="182.2">A</text>
<text x="28.8" y="208.1">5</text>
<text x="83.7" y="208.1">4</text>
<text x="138.5" y="208.1">3</text>
<text x="193.4" y="208.1">2</text>
<text x="248.2" y="208.1">1</text>
</g>
</svg>
